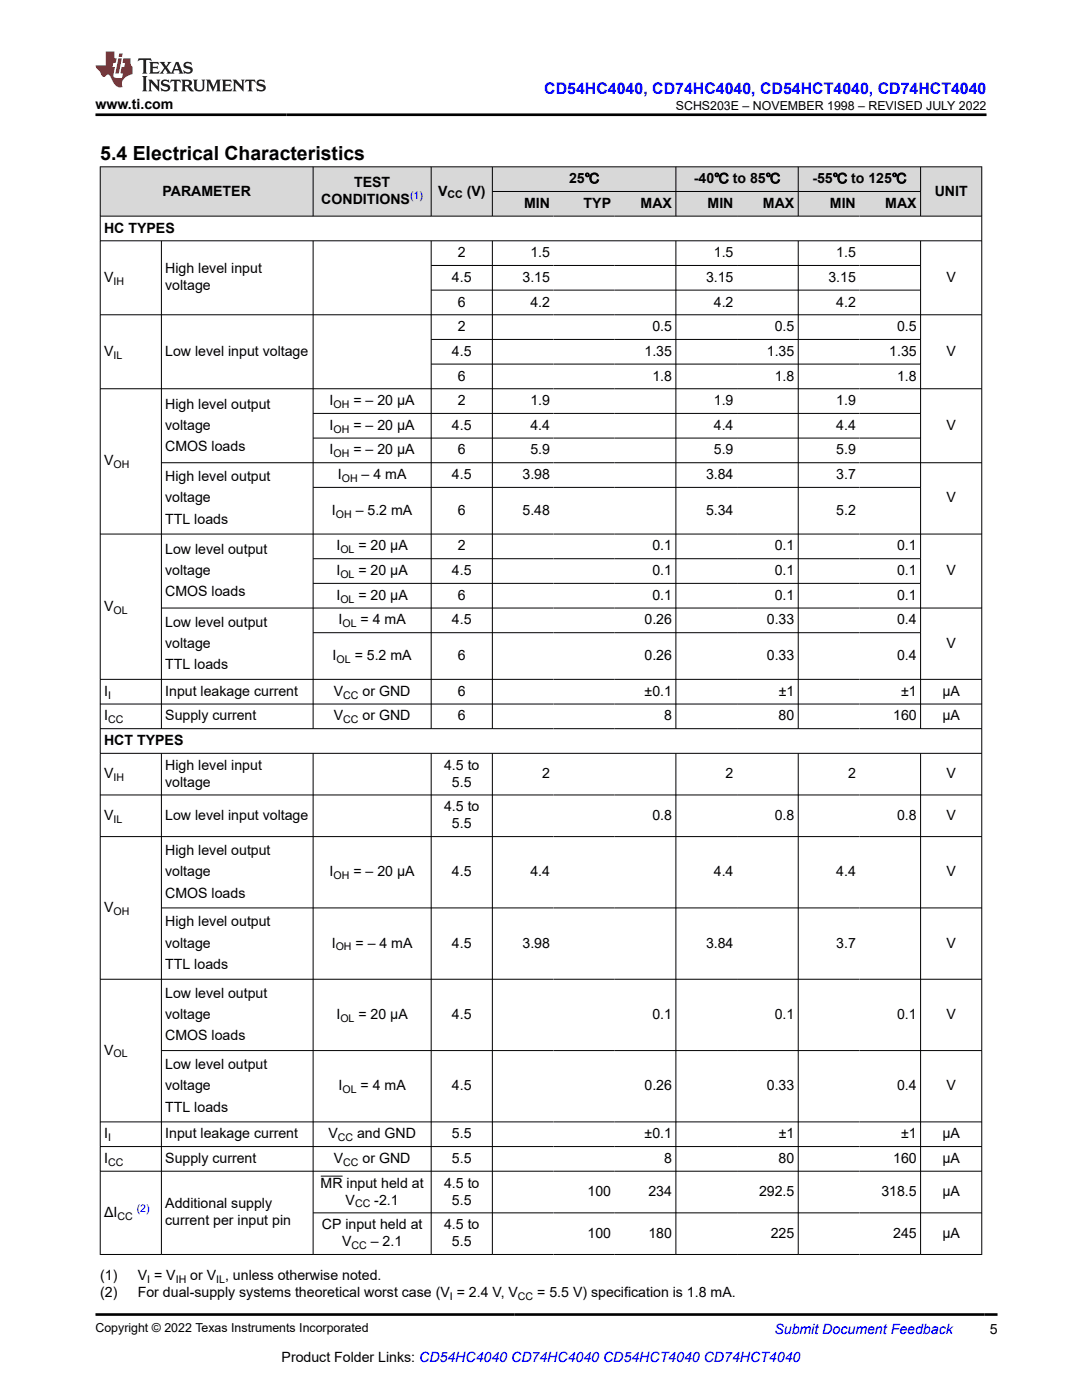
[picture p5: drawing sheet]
<svg xmlns="http://www.w3.org/2000/svg" width="216mm" height="279mm" viewBox="0 0 216 279" stroke-linecap="round" stroke-linejoin="round" font-family="sans-serif">
<g fill="#d8d8d8">
<path d="M20 33.3h175.9v4.9h-175.9z" fill-rule="evenodd"/>
<path d="M20.1 33.4h42.3v9.7h-42.3z" fill-rule="evenodd"/>
<path d="M62.5 33.4h23.5v9.7h-23.5z" fill-rule="evenodd"/>
<path d="M86.1 33.4h12.1v9.7h-12.1z" fill-rule="evenodd"/>
<path d="M98.3 33.4h36.5v4.8h-36.5z" fill-rule="evenodd"/>
<path d="M134.9 33.4h24.3v4.8h-24.3z" fill-rule="evenodd"/>
<path d="M159.3 33.4h24.3v4.8h-24.3z" fill-rule="evenodd"/>
<path d="M183.8 33.4h12v9.7h-12z" fill-rule="evenodd"/>
<path d="M98.3 38.3h12.2v4.8h-12.2z" fill-rule="evenodd"/>
<path d="M110.5 38.3h12.2v4.8h-12.2z" fill-rule="evenodd"/>
<path d="M122.7 38.3h12.1v4.8h-12.1z" fill-rule="evenodd"/>
<path d="M134.9 38.3h12.2v4.8h-12.2z" fill-rule="evenodd"/>
<path d="M147.1 38.3h12.1v4.8h-12.1z" fill-rule="evenodd"/>
<path d="M159.3 38.3h12.2v4.8h-12.2z" fill-rule="evenodd"/>
<path d="M171.5 38.3h12.1v4.8h-12.1z" fill-rule="evenodd"/>
</g>
<g fill="none" stroke="#000" stroke-width=".2">
<path d="M19.9 33.3h176.1M20 33.2v217.2M62.5 33.2v10M86 33.2v10M98.2 33.2v10M98.2 38.2h85.6M134.9 33.2v10M159.3 33.2v10M183.7 33.2v10M195.9 33.2v217.2M19.9 43.1h176.1M19.9 48.1h176.1"/>
<path d="M32.2 48.1v97.4M62.5 48.1v97.4M86 48.1v97.4M86 53h97.8M86 57.9h97.8M98.2 48.1v97.4M134.9 48.1v97.4M159.3 48.1v97.4M183.7 48.1v97.4M19.9 62.8h176.1M19.9 77.6h176.1M86 67.7h97.8"/>
<path d="M86 72.7h97.8M32.2 92.3h163.8M62.5 82.5h121.3M62.5 87.4h121.3M62.5 97.3h121.3M19.9 106.6h176.1M62.5 111.5h121.3M62.5 116.4h121.3M19.9 135.6h176.1M32.2 121.3h163.8M62.5 126.3h121.3M19.9 140.5h176.1"/>
<path d="M19.9 145.4h176.1M19.9 150.3h176.1M19.9 158.7h176.1M32.2 150.3v100.1M62.5 150.3v100.1M86 150.3v100.1M98.2 150.3v100.1M134.9 150.3v100.1M159.3 150.3v100.1M183.7 150.3v100.1M19.9 167h176.1M19.9 195.4h176.1"/>
<path d="M32.2 181.2h163.8M32.2 209.7h163.8M19.9 223.9h176.1M19.9 228.8h176.1M19.9 233.7h176.1M64 234.7h4.4M62.5 242h133.5M196 250.4h-176.1"/>
</g>
<path d="M27.7 11.6l-.2 .6 .5-.2h.6v.1v2.2l-.2 .4h1l-.2-.4v-2.2v-.1h.5l.5 .2-.1-.6zM29.8 12.4l.2 .3v1.6l-.2 .4h1.9l.1-.6a1.08 1.08 0 0 1-1.3 .2v-.7h.6l.4 .2v-.7l-.4 .2h-.6v-.5l.2-.2a1 1 0 0 1 1 .3l-.1-.5zM31.8 12.4l1 1.1-1 1.2h.9l-.2-.2 .4-.8 .5 .8-.2 .2h1.6l-.2-.2 .1-.5h1l.1 .5-.1 .2h.9l-.2-.4-.8-1.9h-.5l-1 2.1-.8-1.1 .9-1h-.8l.2 .2-.5 .6-.3-.6 .1-.2zM35.2 12.8l.4 1h-.8zM36.8 12.5a.65 .65 0 0 0-.2 .7 .65 .65 0 0 0 .6 .5l.7 .1 .1 .3a.79 .79 0 0 1-.7 .4 .79 .79 0 0 1-.7-.5l.1 .7 .2-.1a.93 .93 0 0 0 1.1 0 .93 .93 0 0 0 .4-.9 1.46 1.46 0 0 0-1.2-.6l-.1-.3a1.09 1.09 0 0 1 1.2 .2l-.2-.6-.1 .1-.6-.2zM28.4 15.2l.2 .4v2.2l-.2 .4h1l-.2-.4v-2.2l.2-.4zM29.6 15.9l.2 .4v1.5l-.2 .4h.8l-.3-.4v-1.3l1.7 1.8v-2l.2-.4h-.8l.2 .2 .1 1.1-1.2-1.3zM32.3 16a.65 .65 0 0 0-.2 .8 .65 .65 0 0 0 .7 .4l.6 .2 .1 .2a.79 .79 0 0 1-.7 .4 .79 .79 0 0 1-.7-.5l.1 .7 .2-.1a.93 .93 0 0 0 1.1 .1 .93 .93 0 0 0 .4-1 1.46 1.46 0 0 0-1.2-.5l-.1-.4a1.09 1.09 0 0 1 1.2 .2l-.2-.6-.1 .1-.6-.1zM34.1 15.9l-.1 .6a.63 .63 0 0 1 .7-.3l.1 1.6-.3 .4h1l-.2-.4v-1.6a.66 .66 0 0 1 .8 .3l-.1-.6zM36.2 15.9l.2 .4v1.5l-.2 .4h.9l-.2-.2v-.7h.5l.1 .2a.79 .79 0 0 0 1.2 .6l-1-.9a.61 .61 0 0 0 .6-.6 .61 .61 0 0 0-.5-.7zM36.9 16.2h.2a.47 .47 0 0 1 .5 .1 .47 .47 0 0 1 .1 .5l-.2 .1-.6 .1zM38.5 15.9l.2 .2a2.27 2.27 0 0 0 .4 2 1.04 1.04 0 0 0 1.7-.7v-1.3l.2-.2h-.8l.2 .4v1.1a.6 .6 0 0 1-.6 .6 .6 .6 0 0 1-.6-.6v-1.1l.3-.4zM41.1 15.9l.2 .4v1.5l-.2 .4h.7l-.2-.4v-1.4l.9 1.9 .8-1.9v1.4l-.2 .4h1l-.3-.4v-1.5l.3-.4h-.8l-.7 1.5-.7-1.5zM44.3 15.9l.2 .4v1.5l-.2 .4h1.9l.1-.6a1.09 1.09 0 0 1-1.3 .2v-.7h.6l.4 .2v-.6l-.4 .2h-.6v-.6l.2-.1a1.01 1.01 0 0 1 1 .3l-.1-.6zM46.4 15.9l.3 .4v1.5l-.3 .4h.8l-.2-.4v-1.3l1.6 1.8v-2l.2-.4h-.7l.2 .2v1.1l-1.2-1.3zM49 15.9l-.1 .6a.63 .63 0 0 1 .8-.3v1.6l-.3 .4h1l-.2-.4v-1.6a.66 .66 0 0 1 .8 .3l-.1-.6zM51.4 16a.65 .65 0 0 0-.2 .8 .65 .65 0 0 0 .6 .4l.6 .2 .2 .2a.79 .79 0 0 1-.8 .4 .79 .79 0 0 1-.6-.5l.1 .7 .2-.1a.93 .93 0 0 0 1 .1 .93 .93 0 0 0 .5-1 1.46 1.46 0 0 0-1.3-.5l-.1-.4a1.09 1.09 0 0 1 1.3 .2l-.2-.6-.2 .1-.5-.1z" fill="#231f20"/>
<path d="M21.1 10.3v2.7h-2.1l.1 .4 .9 1a.95 .95 0 0 0 .9 .9 .59 .59 0 0 1 .6-.4 .59 .59 0 0 1 .5 .3l.4 .8a1.59 1.59 0 0 0 2.1 1.4 1.61 1.61 0 0 1 1-2.3l1-.3-.1-1.5a1.59 1.59 0 0 1-.4-1.7h-1.4l-.2 .9h.5l-.1 .9h-.5l-.2 .9v.3l.4 .1-.2 .9h-.6a.73 .73 0 0 1-1.1-.7l.3-1.5h-.5l.2-.9h.5l.2-.9h-.5v-1.3zM23.6 11.6l-.6 3.1h.7l.6-3.1zM23.8 10.7l-.1 .6h.7l.1-.6z" fill="#ed1c24"/>
<path d="M19 22.9h177.8M19.1 262.3h179.9" fill="none" stroke="#000" stroke-width=".53"/>
<text font-size="3.9" x="20" y="32">5.4 Electrical Characteristics</text>
<text font-size="3.2" fill="#00f" x="108.6" y="18.7">CD54HC4040, CD74HC4040, CD54HCT4040, CD74HCT4040</text>
<g font-size="2.8">
<text x="19" y="21.8">www.ti.com</text>
<text x="32.4" y="39">PARAMETER</text>
<text x="64.1" y="40.7">CONDITIONS</text>
<text x="70.7" y="37.3">TEST</text>
<text x="87.4" y="39">V</text>
<text x="93.1" y="39">(V)</text>
<text x="104.6" y="41.5">MIN</text>
<text x="113.5" y="36.6">25℃</text>
<text x="116.5" y="41.5">TYP</text>
<text x="127.8" y="41.5">MAX</text>
<text x="138.5" y="36.6">-40℃ to 85℃</text>
<text x="141.2" y="41.5">MIN</text>
<text x="152.2" y="41.5">MAX</text>
<text x="162.1" y="36.6">-55℃ to 125℃</text>
<text x="165.6" y="41.5">MIN</text>
<text x="176.7" y="41.5">MAX</text>
<text x="186.5" y="39">UNIT</text>
<text x="20.8" y="46.4">HC TYPES</text>
<text x="91.4" y="51.3">2</text>
<text x="105.8" y="51.3">1.5</text>
<text x="142.4" y="51.3">1.5</text>
<text x="166.9" y="51.3">1.5</text>
<text x="20.8" y="56.3">V</text>
<text x="33" y="54.6">High level input</text>
<text x="33" y="57.9">voltage</text>
<text x="90.2" y="56.3">4.5</text>
<text x="104.3" y="56.3">3.15</text>
<text x="140.9" y="56.3">3.15</text>
<text x="165.3" y="56.3">3.15</text>
<text x="188.9" y="56.3">V</text>
<text x="91.4" y="61.2">6</text>
<text x="105.8" y="61.2">4.2</text>
<text x="142.4" y="61.2">4.2</text>
<text x="166.9" y="61.2">4.2</text>
<text x="20.8" y="71">V</text>
<text x="33" y="71">Low level input voltage</text>
<text x="90.2" y="71">4.5</text>
<text x="91.4" y="66.1">2</text>
<text x="128.6" y="71">1.35</text>
<text x="130.2" y="66.1">0.5</text>
<text x="153" y="71">1.35</text>
<text x="154.6" y="66.1">0.5</text>
<text x="177.4" y="71">1.35</text>
<text x="179" y="66.1">0.5</text>
<text x="188.9" y="71">V</text>
<text x="91.4" y="75.9">6</text>
<text x="130.2" y="75.9">1.8</text>
<text x="154.6" y="75.9">1.8</text>
<text x="179" y="75.9">1.8</text>
<text x="33" y="81.5">High level output</text>
<text x="65.8" y="80.9">I</text>
<text x="70.5" y="80.9">= – 20 μA</text>
<text x="91.4" y="80.9">2</text>
<text x="105.8" y="80.9">1.9</text>
<text x="142.4" y="80.9">1.9</text>
<text x="166.9" y="80.9">1.9</text>
<text x="33" y="85.8">voltage</text>
<text x="65.8" y="85.8">I</text>
<text x="70.5" y="85.8">= – 20 μA</text>
<text x="90.2" y="85.8">4.5</text>
<text x="105.8" y="85.8">4.4</text>
<text x="142.4" y="85.8">4.4</text>
<text x="166.9" y="85.8">4.4</text>
<text x="188.9" y="85.8">V</text>
<text x="20.8" y="92.9">V</text>
<text x="33" y="90">CMOS loads</text>
<text x="65.8" y="90.7">I</text>
<text x="67.4" y="95.6">I</text>
<text x="70.5" y="90.7">= – 20 μA</text>
<text x="72.2" y="95.6">– 4 mA</text>
<text x="90.2" y="95.6">4.5</text>
<text x="91.4" y="90.7">6</text>
<text x="104.3" y="95.6">3.98</text>
<text x="105.8" y="90.7">5.9</text>
<text x="140.9" y="95.6">3.84</text>
<text x="142.4" y="90.7">5.9</text>
<text x="166.9" y="90.7">5.9</text>
<text x="166.9" y="95.6">3.7</text>
<text x="33" y="96">High level output</text>
<text x="33" y="100.3">voltage</text>
<text x="188.9" y="100.3">V</text>
<text x="33" y="104.5">TTL loads</text>
<text x="66.2" y="102.7">I</text>
<text x="71" y="102.7">– 5.2 mA</text>
<text x="91.4" y="102.7">6</text>
<text x="104.3" y="102.7">5.48</text>
<text x="140.9" y="102.7">5.34</text>
<text x="166.9" y="102.7">5.2</text>
<text x="33" y="110.5">Low level output</text>
<text x="67.1" y="109.9">I</text>
<text x="71.5" y="109.9">= 20 μA</text>
<text x="91.4" y="109.9">2</text>
<text x="130.2" y="109.9">0.1</text>
<text x="154.6" y="109.9">0.1</text>
<text x="179" y="109.9">0.1</text>
<text x="33" y="114.8">voltage</text>
<text x="33" y="119">CMOS loads</text>
<text x="67.1" y="114.8">I</text>
<text x="67.1" y="119.7">I</text>
<text x="71.5" y="114.8">= 20 μA</text>
<text x="71.5" y="119.7">= 20 μA</text>
<text x="90.2" y="114.8">4.5</text>
<text x="91.4" y="119.7">6</text>
<text x="130.2" y="114.8">0.1</text>
<text x="130.2" y="119.7">0.1</text>
<text x="154.6" y="114.8">0.1</text>
<text x="154.6" y="119.7">0.1</text>
<text x="179" y="114.8">0.1</text>
<text x="179" y="119.7">0.1</text>
<text x="188.9" y="114.8">V</text>
<text x="20.8" y="121.9">V</text>
<text x="33" y="125">Low level output</text>
<text x="67.6" y="124.6">I</text>
<text x="71.9" y="124.6">= 4 mA</text>
<text x="90.2" y="124.6">4.5</text>
<text x="128.6" y="124.6">0.26</text>
<text x="153" y="124.6">0.33</text>
<text x="179" y="124.6">0.4</text>
<text x="33" y="129.3">voltage</text>
<text x="66.4" y="131.7">I</text>
<text x="70.8" y="131.7">= 5.2 mA</text>
<text x="91.4" y="131.7">6</text>
<text x="128.6" y="131.7">0.26</text>
<text x="153" y="131.7">0.33</text>
<text x="179" y="131.7">0.4</text>
<text x="188.9" y="129.3">V</text>
<text x="33" y="133.5">TTL loads</text>
<text x="20.8" y="138.9">I</text>
<text x="20.8" y="143.8">I</text>
<text x="33" y="138.9">Input leakage current</text>
<text x="33" y="143.8">Supply current</text>
<text x="66.6" y="138.9">V</text>
<text x="66.6" y="143.8">V</text>
<text x="72.3" y="138.9">or GND</text>
<text x="72.3" y="143.8">or GND</text>
<text x="91.4" y="138.9">6</text>
<text x="91.4" y="143.8">6</text>
<text x="128.6" y="138.9">±0.1</text>
<text x="132.5" y="143.8">8</text>
<text x="155.4" y="143.8">80</text>
<text x="155.4" y="138.9">±1</text>
<text x="178.2" y="143.8">160</text>
<text x="179.8" y="138.9">±1</text>
<text x="188" y="138.9">µA</text>
<text x="188" y="143.8">µA</text>
<text x="20.8" y="148.7">HCT TYPES</text>
<text x="20.8" y="155.3">V</text>
<text x="33" y="153.6">High level input</text>
<text x="88.6" y="153.6">4.5 to</text>
<text x="108.2" y="155.3">2</text>
<text x="144.8" y="155.3">2</text>
<text x="169.2" y="155.3">2</text>
<text x="188.9" y="155.3">V</text>
<text x="33" y="157">voltage</text>
<text x="88.6" y="161.9">4.5 to</text>
<text x="90.2" y="157">5.5</text>
<text x="20.8" y="163.6">V</text>
<text x="33" y="163.6">Low level input voltage</text>
<text x="90.2" y="165.3">5.5</text>
<text x="130.2" y="163.6">0.8</text>
<text x="154.6" y="163.6">0.8</text>
<text x="179" y="163.6">0.8</text>
<text x="188.9" y="163.6">V</text>
<text x="33" y="170.7">High level output</text>
<text x="33" y="174.9">voltage</text>
<text x="33" y="179.1">CMOS loads</text>
<text x="65.8" y="174.9">I</text>
<text x="70.5" y="174.9">= – 20 μA</text>
<text x="90.2" y="174.9">4.5</text>
<text x="105.8" y="174.9">4.4</text>
<text x="142.4" y="174.9">4.4</text>
<text x="166.9" y="174.9">4.4</text>
<text x="188.9" y="174.9">V</text>
<text x="20.8" y="182">V</text>
<text x="33" y="184.9">High level output</text>
<text x="33" y="189.1">voltage</text>
<text x="66.2" y="189.1">I</text>
<text x="70.9" y="189.1">= – 4 mA</text>
<text x="90.2" y="189.1">4.5</text>
<text x="104.3" y="189.1">3.98</text>
<text x="140.9" y="189.1">3.84</text>
<text x="166.9" y="189.1">3.7</text>
<text x="188.9" y="189.1">V</text>
<text x="33" y="193.4">TTL loads</text>
<text x="33" y="199.1">Low level output</text>
<text x="33" y="203.4">voltage</text>
<text x="67.1" y="203.4">I</text>
<text x="71.5" y="203.4">= 20 μA</text>
<text x="90.2" y="203.4">4.5</text>
<text x="130.2" y="203.4">0.1</text>
<text x="154.6" y="203.4">0.1</text>
<text x="179" y="203.4">0.1</text>
<text x="188.9" y="203.4">V</text>
<text x="33" y="207.6">CMOS loads</text>
<text x="20.8" y="210.5">V</text>
<text x="33" y="213.4">Low level output</text>
<text x="33" y="217.6">voltage</text>
<text x="33" y="221.8">TTL loads</text>
<text x="67.6" y="217.6">I</text>
<text x="71.9" y="217.6">= 4 mA</text>
<text x="90.2" y="217.6">4.5</text>
<text x="128.6" y="217.6">0.26</text>
<text x="153" y="217.6">0.33</text>
<text x="179" y="217.6">0.4</text>
<text x="188.9" y="217.6">V</text>
<text x="20.8" y="227.2">I</text>
<text x="33" y="227.2">Input leakage current</text>
<text x="65.5" y="227.2">V</text>
<text x="71.2" y="227.2">and GND</text>
<text x="90.2" y="227.2">5.5</text>
<text x="128.6" y="227.2">±0.1</text>
<text x="155.4" y="227.2">±1</text>
<text x="179.8" y="227.2">±1</text>
<text x="188" y="227.2">µA</text>
<text x="20.8" y="232.1">I</text>
<text x="33" y="232.1">Supply current</text>
<text x="66.6" y="232.1">V</text>
<text x="72.3" y="232.1">or GND</text>
<text x="90.2" y="232.1">5.5</text>
<text x="132.5" y="232.1">8</text>
<text x="155.4" y="232.1">80</text>
<text x="178.2" y="232.1">160</text>
<text x="188" y="232.1">µA</text>
<text x="64" y="237">MR input held at</text>
<text x="88.6" y="237">4.5 to</text>
<text x="117.2" y="238.7">100</text>
<text x="129.4" y="238.7">234</text>
<text x="151.4" y="238.7">292.5</text>
<text x="175.9" y="238.7">318.5</text>
<text x="188" y="238.7">µA</text>
<text x="20.8" y="242.9">ΔI</text>
<text x="33" y="241.2">Additional supply</text>
<text x="33" y="244.6">current per input pin</text>
<text x="64.2" y="245.3">CP input held at</text>
<text x="69" y="240.4">V</text>
<text x="74.7" y="240.4">-2.1</text>
<text x="88.6" y="245.3">4.5 to</text>
<text x="90.2" y="240.4">5.5</text>
<text x="68.3" y="248.7">V</text>
<text x="74" y="248.7">– 2.1</text>
<text x="90.2" y="248.7">5.5</text>
<text x="117.2" y="247">100</text>
<text x="129.4" y="247">180</text>
<text x="153.8" y="247">225</text>
<text x="178.2" y="247">245</text>
<text x="188" y="247">µA</text>
<text x="20" y="255.5">(1)</text>
<text x="27.5" y="255.5">V = V</text>
<text x="38" y="255.5">or V , unless otherwise noted.</text>
<text x="20" y="258.9">(2)</text>
<text x="27.5" y="258.9">For dual-supply systems theoretical worst case (V = 2.4 V, V</text>
<text x="107.2" y="258.9">= 5.5 V) specification is 1.8 mA.</text>
<text x="197.5" y="266.1">5</text>
<text x="56.2" y="271.7">Product Folder Links: CD54HC4040 CD74HC4040 CD54HCT4040 CD74HCT4040</text>
</g>
<text font-size="2.8" fill="#00f" x="154.5" y="266.2">Submit Document Feedback</text>
<g font-size="2.5">
<text x="134.9" y="21.9">SCHS203E – NOVEMBER 1998 – REVISED JULY 2022</text>
<text x="19" y="265.9">Copyright © 2022 Texas Instruments Incorporated</text>
</g>
<g font-size="2.1" fill="#00f">
<text x="81.8" y="39.8">(1)</text>
<text x="27.3" y="241.9">(2)</text>
</g>
<g font-size="2.1">
<text x="89.3" y="39.6">CC</text>
<text x="22.6" y="56.8">IH</text>
<text x="22.6" y="71.6">IL</text>
<text x="66.6" y="81.4">OH</text>
<text x="66.6" y="86.3">OH</text>
<text x="22.6" y="93.5">OH</text>
<text x="66.6" y="91.3">OH</text>
<text x="68.2" y="96.2">OH</text>
<text x="67" y="103.3">OH</text>
<text x="67.9" y="110.4">OL</text>
<text x="67.9" y="115.3">OL</text>
<text x="22.6" y="122.5">OL</text>
<text x="67.9" y="120.3">OL</text>
<text x="68.3" y="125.2">OL</text>
<text x="67.2" y="132.3">OL</text>
<text x="21.6" y="139.4">I</text>
<text x="68.5" y="139.4">CC</text>
<text x="21.6" y="144.3">CC</text>
<text x="68.5" y="144.3">CC</text>
<text x="22.6" y="155.9">IH</text>
<text x="22.6" y="164.2">IL</text>
<text x="66.6" y="175.5">OH</text>
<text x="22.6" y="182.6">OH</text>
<text x="67" y="189.7">OH</text>
<text x="67.9" y="203.9">OL</text>
<text x="22.6" y="211">OL</text>
<text x="68.3" y="218.2">OL</text>
<text x="21.6" y="227.7">I</text>
<text x="67.4" y="227.7">CC</text>
<text x="21.6" y="232.7">CC</text>
<text x="68.5" y="232.7">CC</text>
<text x="23.4" y="243.4">CC</text>
<text x="70.8" y="241">CC</text>
<text x="70.1" y="249.3">CC</text>
<text x="29.4" y="256.1">I</text>
<text x="35.1" y="256.1">IH</text>
<text x="43.1" y="256.1">IL</text>
<text x="89.8" y="259.5">I</text>
<text x="103.4" y="259.5">CC</text>
</g>
</svg>
